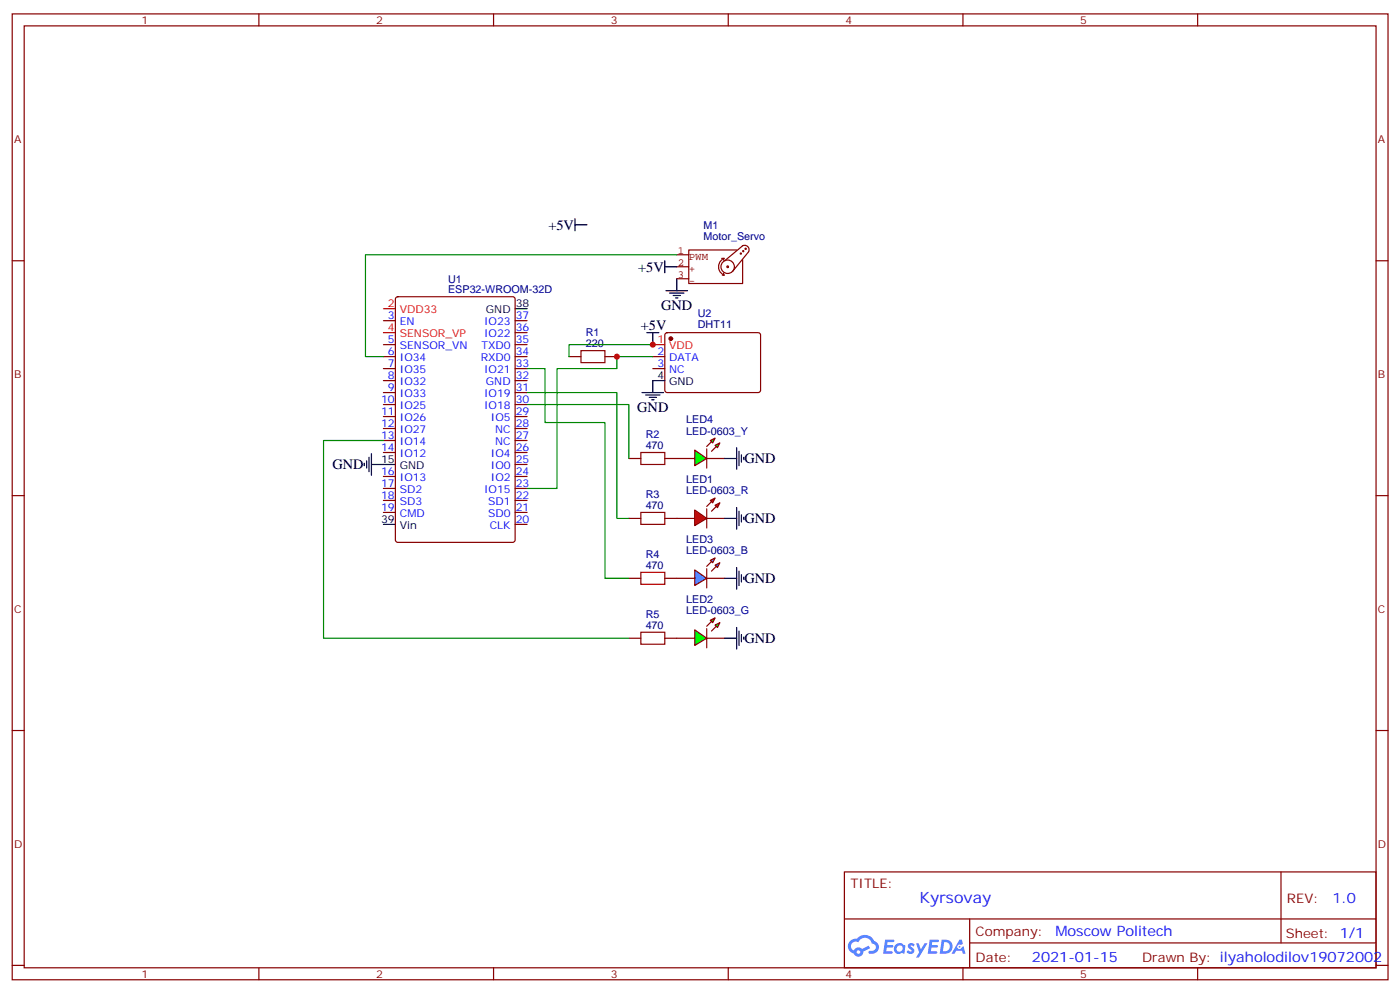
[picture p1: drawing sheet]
<svg xmlns="http://www.w3.org/2000/svg" width="412mm" height="292mm" viewBox="0 0 412 292" stroke-linecap="round" stroke-linejoin="round" font-family="sans-serif">
<g fill="none" stroke="#870000" stroke-width=".35">
<path d="M3.6 4.1h405.3v284.3h-405.3zM7.1 7.6h398.3v277.3h-398.3zM76.3 4.1v3.5M145.4 4.1v3.5M214.6 4.1v3.5M283.7 4.1v3.5M352.8 4.1v3.5M3.6 76.8h3.5M405.4 76.8h3.5M3.6 145.9h3.5M405.4 145.9h3.5M3.6 215.1h3.5"/>
<path d="M405.4 215.1h3.5M248.8 256.7h156.6v28.2h-156.6zM377.4 256.7v20.9M248.8 270.5h156.5M285.7 277.6h119.6M285.7 270.5v14.1M3.6 284.2h3.5M76.3 284.9v3.5M145.4 284.9v3.5M214.6 284.9v3.5M283.7 284.9v3.5M352.8 284.9v3.5"/>
<path d="M405.4 284.2h3.5"/>
</g>
<g fill="#5487ff">
<path d="M267.8 277.9a1.22 1.22 0 0 1 1.7 .2l-.4 .6a.47 .47 0 0 0-.3-.4 .47 .47 0 0 0-.6 .2l.2 .2a1.14 1.14 0 0 1 .8 1.8 1.14 1.14 0 0 1-1.9 0l-.2-.2 .4-.6 .8 .4a.29 .29 0 0 0 .3-.2 .29 .29 0 0 0-.3-.3 1.04 1.04 0 0 1-.5-1.7z"/>
<path d="M260.8 276.6h2.3l.4 .2-.2 .5h-1.8l-.1 .9h1.5l.3 .4-.4 .3h-1.5l-.2 1.1 1.7 .1 .2 .3-.2 .3-2.6 .1z"/>
<path d="M273.9 276.6h2.4l.3 .2-.1 .5h-1.9l-.1 .9h1.5l.4 .4-.4 .3h-1.6l-.1 1.1 1.7 .1 .2 .3-.2 .3-2.7 .1z"/>
<path d="M282.7 276.6h.7l.3 1.3-.6 .3a.69 .69 0 0 0-1 .3 .69 .69 0 0 0 .4 .9 .69 .69 0 0 0 .9-.6l.5-.2 .5 2.2h-.7l-.3-.9h-1.7l-.5 .9h-.9z"/>
<path d="M269.9 277.7h.8l.6 1.8 1.1-1.8h.8l-2.5 4.2h-.8l.9-1.6z"/>
<path d="M277.5 276.6l-.6 4.2h1.3a2.11 2.11 0 0 0 2.5-2.2 2.11 2.11 0 0 0-2.6-2zM278.2 277.3a1.39 1.39 0 0 1 1.6 1.5 1.39 1.39 0 0 1-1.7 1.2h-.3z"/>
<path d="M263.8 278.2a1.54 1.54 0 0 0-.1 2.2 1.54 1.54 0 0 0 2.1 .1l.7 .3 .2-2.3-.1-.3h-.4a1.49 1.49 0 0 0-2.4 0zM264 279.2a.95 .95 0 0 1 1.9 0 .95 .95 0 0 1-1.9 0z"/>
<path d="M250.5 277a2.18 2.18 0 0 0 1.1 3.7 1.44 1.44 0 0 0 1.6 .9 1.44 1.44 0 0 0 1.1-1.5l2.1-1-.5-.7-1.9 1a1.47 1.47 0 0 0-2.4 .4 1.39 1.39 0 0 1-.7-1.9 1.39 1.39 0 0 1 2-.5 2.12 2.12 0 0 1 2.2-1.3 2.12 2.12 0 0 1 1.8 1.7 1.14 1.14 0 0 1 1.1 1.4 1.14 1.14 0 0 1-1.6 .7 .43 .43 0 0 0-.5 .4 .43 .43 0 0 0 .4 .5 1.98 1.98 0 0 0 2.5-1.3 1.98 1.98 0 0 0-1.3-2.5 3.1 3.1 0 0 0-5.2-.7l-.9 .1zM252.4 280.3a.55 .55 0 0 1 1.1 0 .55 .55 0 0 1-1.1 0z"/>
<circle cx="282.7" cy="278.7" r=".26"/>
</g>
<path d="M151.8 90.9h3.5M192.3 112h3.6M113 136.7h3.5M113 154.4h3.5" fill="none" stroke="#000" stroke-width=".35"/>
<g fill="none" stroke="#870000" stroke-width=".35">
<path d="M113 94.4h3.5M116.7 87.6l.5-.3h33.9l.6 .5 .1 71.2-.5 .6-34.1 .1-.7-.5v-71.1zM151.8 94.4h3.5M151.8 97.9h3.5M196.1 98.1l.5-.2 27.1 .1 .4 .6-.1 16.5-.6 .5-27.1-.1-.4-.6v-16.3zM113 101.5h3.5M113 105h3.5M113 108.5h3.5M113 112h3.5M113 115.6h3.5M113 119.1h3.5M151.8 101.5h3.5"/>
<path d="M151.8 105h3.5M151.8 108.5h3.5M151.8 112h3.5M151.8 115.6h3.5M151.8 119.1h3.5M192.3 105h3.6M192.3 108.5h3.6M113 122.6h3.5M113 126.2h3.5M113 129.7h3.5M113 133.2h3.5M151.8 122.6h3.5"/>
<path d="M151.8 126.2h3.5M151.8 129.7h3.5M151.8 133.2h3.5M151.8 136.7h3.5M113 140.3h3.5M113 143.8h3.5M113 147.3h3.5M113 150.8h3.5M151.8 140.3h3.5M151.8 143.8h3.5M151.8 147.3h3.5M151.8 150.8h3.5"/>
<path d="M151.8 154.4h3.5"/>
</g>
<path d="M113 97.9h3.5M113 90.9h3.5M192.3 101.5h3.6" fill="none" stroke="#f00" stroke-width=".35"/>
<g fill="none" stroke="#850000" stroke-width=".35">
<path d="M199.4 75h3.5M199.4 78.5h3.5M212.6 76.1h.7M213.3 76.1l-.2 .5M213.3 76.1a2.68 2.68 0 0 0-1.6 2.4 2.68 2.68 0 0 0 1.6 2.5M213.5 76.8l5.3-4.4a1.31 1.31 0 0 1 1.5 .2 1.31 1.31 0 0 1 .3 1.5l-4.8 5.8M214.6 78.5l-.2-.2-.3 .2 .5 .2M216.4 78.5a1.98 1.98 0 0 0-3-1.7 1.98 1.98 0 0 0-.1 3.4 1.98 1.98 0 0 0 3.1-1.5M217 73.6h-14.1v9.9h15.9v-7.1M218.4 74.6l-.1-.1-.2 .1 .3 .2M219.1 73.9l-.1-.1-.2 .1 .3 .2M219.9 73.2l-.2-.1-.2 .1 .3 .2"/>
<path d="M199.4 82.1h3.5M212.8 81h.5M213.1 80.5l.2 .5"/>
</g>
<circle cx="197.6" cy="99.7" r=".53" fill="#870000" stroke="#870000" stroke-width=".35"/>
<g fill="#f00" stroke="#870000" stroke-width=".35">
<path d="M204.7 150.1l3.5 2.5-3.5 2.1z"/>
<path d="M208.2 149.8v5.6z"/>
</g>
<g fill="#870000" stroke="#870000" stroke-width=".35">
<path d="M208.2 149.1l1.4-1.4z"/>
<path d="M209.6 150.5l1.4-1.4z"/>
</g>
<g fill="#f00" stroke="#870000" stroke-width=".35">
<path d="M209.3 147.3l1.4-.7-.7 1.4z"/>
<path d="M210.7 148.7l1.4-.7-.7 1.4z"/>
</g>
<path d="M199.4 152.6h5.3M208.2 152.6h5.3M199.4 187.9h5.3M208.2 187.9h5.3" fill="none" stroke="#870000" stroke-width=".35"/>
<g fill="#0f0" stroke="#870000" stroke-width=".35">
<path d="M210.7 184l1.4-.7-.7 1.4z"/>
<path d="M209.3 182.6l1.4-.7-.7 1.4z"/>
</g>
<g fill="#870000" stroke="#870000" stroke-width=".35">
<path d="M209.6 185.8l1.4-1.4z"/>
<path d="M208.2 184.4l1.4-1.4z"/>
</g>
<path d="M208.2 185.1v5.6z" fill="#f00" stroke="#870000" stroke-width=".35"/>
<path d="M204.7 185.4l3.5 2.5-3.5 2.1z" fill="#0f0" stroke="#870000" stroke-width=".35"/>
<path d="M204.7 167.8l3.5 2.5-3.5 2.1z" fill="#09f" stroke="#870000" stroke-width=".35"/>
<path d="M208.2 167.4v5.7z" fill="#f00" stroke="#870000" stroke-width=".35"/>
<g fill="#870000" stroke="#870000" stroke-width=".35">
<path d="M208.2 166.7l1.4-1.4z"/>
<path d="M209.6 168.1l1.4-1.4z"/>
</g>
<g fill="#09f" stroke="#870000" stroke-width=".35">
<path d="M209.3 165l1.4-.7-.7 1.4z"/>
<path d="M210.7 166.4l1.4-.7-.7 1.4z"/>
</g>
<path d="M199.4 135h5.3M208.2 135h5.3M199.4 170.3h5.3M208.2 170.3h5.3" fill="none" stroke="#870000" stroke-width=".35"/>
<g fill="#0f0" stroke="#870000" stroke-width=".35">
<path d="M210.7 131.1l1.4-.7-.7 1.4z"/>
<path d="M209.3 129.7l1.4-.7-.7 1.4z"/>
</g>
<g fill="#870000" stroke="#870000" stroke-width=".35">
<path d="M209.6 132.9l1.4-1.5z"/>
<path d="M208.2 131.4l1.4-1.4z"/>
</g>
<path d="M208.2 132.2v5.6z" fill="#f00" stroke="#870000" stroke-width=".35"/>
<path d="M204.7 132.5l3.5 2.5-3.5 2.1z" fill="#0f0" stroke="#870000" stroke-width=".35"/>
<g fill="none" stroke="#000" stroke-width=".35">
<path d="M169.4 66.2h3.5M169.4 64.4v3.5M195.9 78.5h3.5M195.9 76.8v3.5M190.6 97.9h3.5M192.3 97.9v3.6M196.2 85.6h6.4M197.3 86.3h4.2M198.3 87h2.1M199 87.7h.7M199.4 82.1v3.5M189.2 115.6h6.3"/>
<path d="M190.2 116.3h4.3M191.3 117h2.1M192 117.7h.7M192.3 112v3.6M107.3 136.4v.7M108 135.7v2.1M108.7 134.6v4.3M109.4 136.7h3.6M109.4 133.6v6.3M213.5 135h3.5M217 131.8v6.3M217.7 132.9v4.2"/>
<path d="M218.4 133.9v2.1M219.1 134.6v.7M213.5 152.6h3.5M217 149.4v6.4M217.7 150.5v4.2M218.4 151.6v2.1M219.1 152.3v.7M213.5 170.3h3.5M217 167.1v6.3M217.7 168.1v4.3M218.4 169.2v2.1M219.1 169.9v.7"/>
<path d="M213.5 187.9h3.5M217 184.7v6.4M217.7 185.8v4.2M218.4 186.8v2.1M219.1 187.5v.7"/>
</g>
<path d="M171.2 103.2h7v3.6h-7zM188.8 133.2h7.1v3.5h-7.1zM188.8 150.8h7.1v3.6h-7.1zM188.8 168.5h7.1v3.5h-7.1zM188.8 186.1h7.1v3.6h-7.1z" fill="none" stroke="#a10000" stroke-width=".35"/>
<path d="M167.6 105h3.6M178.2 105h3.6M185.3 135h3.5M195.9 135h3.5M185.3 152.6h3.5M195.9 152.6h3.5M185.3 170.3h3.5M195.9 170.3h3.5M185.3 187.9h3.5M195.9 187.9h3.5" fill="none" stroke="#870000" stroke-width=".35"/>
<path d="M199.4 75h-91.7v30h5.3M155.3 119.1h30v15.9M155.3 115.6h26.5v37h3.5M155.3 108.5h5.3v15.9h17.6v45.9h7.1M192.3 101.5h-24.7v3.5M192.3 105h-10.5v3.5h-17.7v35.3h-8.8M113 129.7h-17.7v58.2h90" fill="none" stroke="#008700" stroke-width=".35"/>
<g fill="#c00">
<circle cx="192.3" cy="101.5" r=".88"/>
<circle cx="181.8" cy="105" r=".88"/>
</g>
<text font-size="4.6" fill="#00f" x="270.9" y="265.7">Kyrsovay</text>
<g font-size="4.2">
<text x="161.6" y="67.6">+5V</text>
<text x="188" y="80">+5V</text>
<text x="194.8" y="91.2">GND</text>
<text x="188.8" y="97.2">+5V</text>
<text x="187.7" y="121.2">GND</text>
<text x="219.3" y="136.4">GND</text>
<text x="97.9" y="138.1">GND</text>
<text x="219.3" y="154.1">GND</text>
<text x="219.3" y="171.7">GND</text>
<text x="219.3" y="189.4">GND</text>
</g>
<g font-size="4.2" fill="#00f">
<text x="392.6" y="265.9">1.0</text>
<text x="311" y="275.5">Moscow Politech</text>
<text x="304" y="283.3">2021-01-15</text>
</g>
<g font-size="3.9" fill="#800">
<text x="250.5" y="261.3">TITLE:</text>
<text x="379.2" y="265.9">REV:</text>
<text x="287.5" y="275.5">Company:</text>
<text x="378.8" y="276.1">Sheet: 1/1</text>
<text x="287.5" y="283.1">Date:</text>
<text x="336.5" y="283.2">Drawn By: ilyaholodilov19072002</text>
</g>
<g font-size="3.2" fill="#800">
<text x="41.7" y="7.1">1</text>
<text x="110.8" y="7.1">2</text>
<text x="180" y="7.1">3</text>
<text x="249.1" y="7.1">4</text>
<text x="318.3" y="7.1">5</text>
<text x="4.1" y="42.2">A</text>
<text x="405.9" y="42.2">A</text>
<text x="4.1" y="111.3">B</text>
<text x="405.9" y="111.3">B</text>
<text x="4.1" y="180.5">C</text>
<text x="405.9" y="180.5">C</text>
<text x="4.1" y="249.6">D</text>
<text x="405.9" y="249.6">D</text>
<text x="41.7" y="287.9">1</text>
<text x="110.8" y="287.9">2</text>
<text x="180" y="287.9">3</text>
<text x="249.1" y="287.9">4</text>
<text x="318.3" y="287.9">5</text>
</g>
<g font-size="3.2" fill="#000080">
<text x="207.3" y="70.6">Motor_Servo</text>
<text x="207.3" y="67.3">M1</text>
<text x="132" y="83.3">U1</text>
<text x="132" y="86.3">ESP32-WROOM-32D</text>
<text x="205.6" y="93.3">U2</text>
<text x="172.6" y="99">R1</text>
<text x="205.6" y="96.7">DHT11</text>
<text x="172.6" y="102.2">220</text>
<text x="202.2" y="124.6">LED4</text>
<text x="190.2" y="129">R2</text>
<text x="202.2" y="127.9">LED-0603_Y</text>
<text x="190.2" y="132.2">470</text>
<text x="202.2" y="142.2">LED1</text>
<text x="190.2" y="149.8">470</text>
<text x="190.2" y="146.6">R3</text>
<text x="202.2" y="145.6">LED-0603_R</text>
<text x="202.2" y="159.9">LED3</text>
<text x="190.2" y="167.4">470</text>
<text x="190.2" y="164.3">R4</text>
<text x="202.2" y="163.2">LED-0603_B</text>
<text x="202.2" y="177.5">LED2</text>
<text x="190.2" y="185.1">470</text>
<text x="190.2" y="181.9">R5</text>
<text x="202.2" y="180.8">LED-0603_G</text>
</g>
<g font-size="3.2" fill="#840000">
<text x="199.7" y="74.6">1</text>
<text x="203" y="76.5">PWM</text>
<text x="199.7" y="78.2">2</text>
<text x="199.7" y="81.7">3</text>
<text x="203" y="80">+</text>
<text x="203" y="83.6">-</text>
</g>
<g font-size="3.2" fill="#00f">
<text x="114.3" y="94.1">3</text>
<text x="117.8" y="95.8">EN</text>
<text x="142.6" y="95.8">IO23</text>
<text x="151.9" y="94.1">37</text>
<text x="114.3" y="101.1">5</text>
<text x="142.6" y="99.3">IO22</text>
<text x="151.9" y="97.6">36</text>
<text x="151.9" y="101.1">35</text>
<text x="114.3" y="104.6">6</text>
<text x="117.8" y="106.4">IO34</text>
<text x="117.8" y="102.9">SENSOR_VN</text>
<text x="141.6" y="106.4">RXD0</text>
<text x="141.9" y="102.9">TXD0</text>
<text x="151.9" y="104.6">34</text>
<text x="193.7" y="104.6">2</text>
<text x="197.2" y="106.4">DATA</text>
<text x="114.3" y="111.7">8</text>
<text x="114.3" y="108.2">7</text>
<text x="117.8" y="113.5">IO32</text>
<text x="117.8" y="109.9">IO35</text>
<text x="142.6" y="109.9">IO21</text>
<text x="143.2" y="113.5">GND</text>
<text x="151.9" y="108.2">33</text>
<text x="151.9" y="111.7">32</text>
<text x="193.7" y="108.2">3</text>
<text x="197.2" y="109.9">NC</text>
<text x="112.3" y="118.7">10</text>
<text x="114.3" y="115.2">9</text>
<text x="117.8" y="117">IO33</text>
<text x="142.6" y="117">IO19</text>
<text x="151.9" y="115.2">31</text>
<text x="151.9" y="118.7">30</text>
<text x="112.3" y="125.8">12</text>
<text x="112.3" y="122.3">11</text>
<text x="117.8" y="124">IO26</text>
<text x="117.8" y="120.5">IO25</text>
<text x="142.6" y="120.5">IO18</text>
<text x="144.6" y="124">IO5</text>
<text x="151.9" y="122.3">29</text>
<text x="151.9" y="125.8">28</text>
<text x="112.3" y="129.3">13</text>
<text x="117.8" y="131.1">IO14</text>
<text x="117.8" y="127.6">IO27</text>
<text x="145.9" y="127.6">NC</text>
<text x="145.9" y="131.1">NC</text>
<text x="151.9" y="129.3">27</text>
<text x="112.3" y="132.9">14</text>
<text x="117.8" y="134.6">IO12</text>
<text x="144.6" y="134.6">IO4</text>
<text x="151.9" y="132.9">26</text>
<text x="151.9" y="136.4">25</text>
<text x="112.3" y="143.4">17</text>
<text x="112.3" y="139.9">16</text>
<text x="117.8" y="141.7">IO13</text>
<text x="144.6" y="138.1">IO0</text>
<text x="144.6" y="141.7">IO2</text>
<text x="151.9" y="139.9">24</text>
<text x="151.9" y="143.4">23</text>
<text x="112.3" y="147">18</text>
<text x="117.8" y="148.7">SD3</text>
<text x="117.8" y="145.2">SD2</text>
<text x="142.6" y="145.2">IO15</text>
<text x="143.8" y="148.7">SD1</text>
<text x="151.9" y="147">22</text>
<text x="112.3" y="150.5">19</text>
<text x="117.8" y="152.3">CMD</text>
<text x="143.8" y="152.3">SD0</text>
<text x="144.3" y="155.8">CLK</text>
<text x="151.9" y="150.5">21</text>
<text x="151.9" y="154">20</text>
</g>
<g font-size="3.2" fill="#f00">
<text x="114.3" y="90.5">2</text>
<text x="117.8" y="92.3">VDD33</text>
<text x="114.3" y="97.6">4</text>
<text x="117.8" y="99.3">SENSOR_VP</text>
<text x="193.7" y="101.1">1</text>
<text x="197.2" y="102.9">VDD</text>
</g>
<g font-size="3.2">
<text x="143.2" y="92.3">GND</text>
<text x="151.9" y="90.5">38</text>
<text x="193.7" y="111.7">4</text>
<text x="197.2" y="113.5">GND</text>
<text x="112.3" y="136.4">15</text>
<text x="117.8" y="138.1">GND</text>
<text x="112.3" y="154">39</text>
<text x="117.8" y="155.8">Vin</text>
</g>
</svg>
